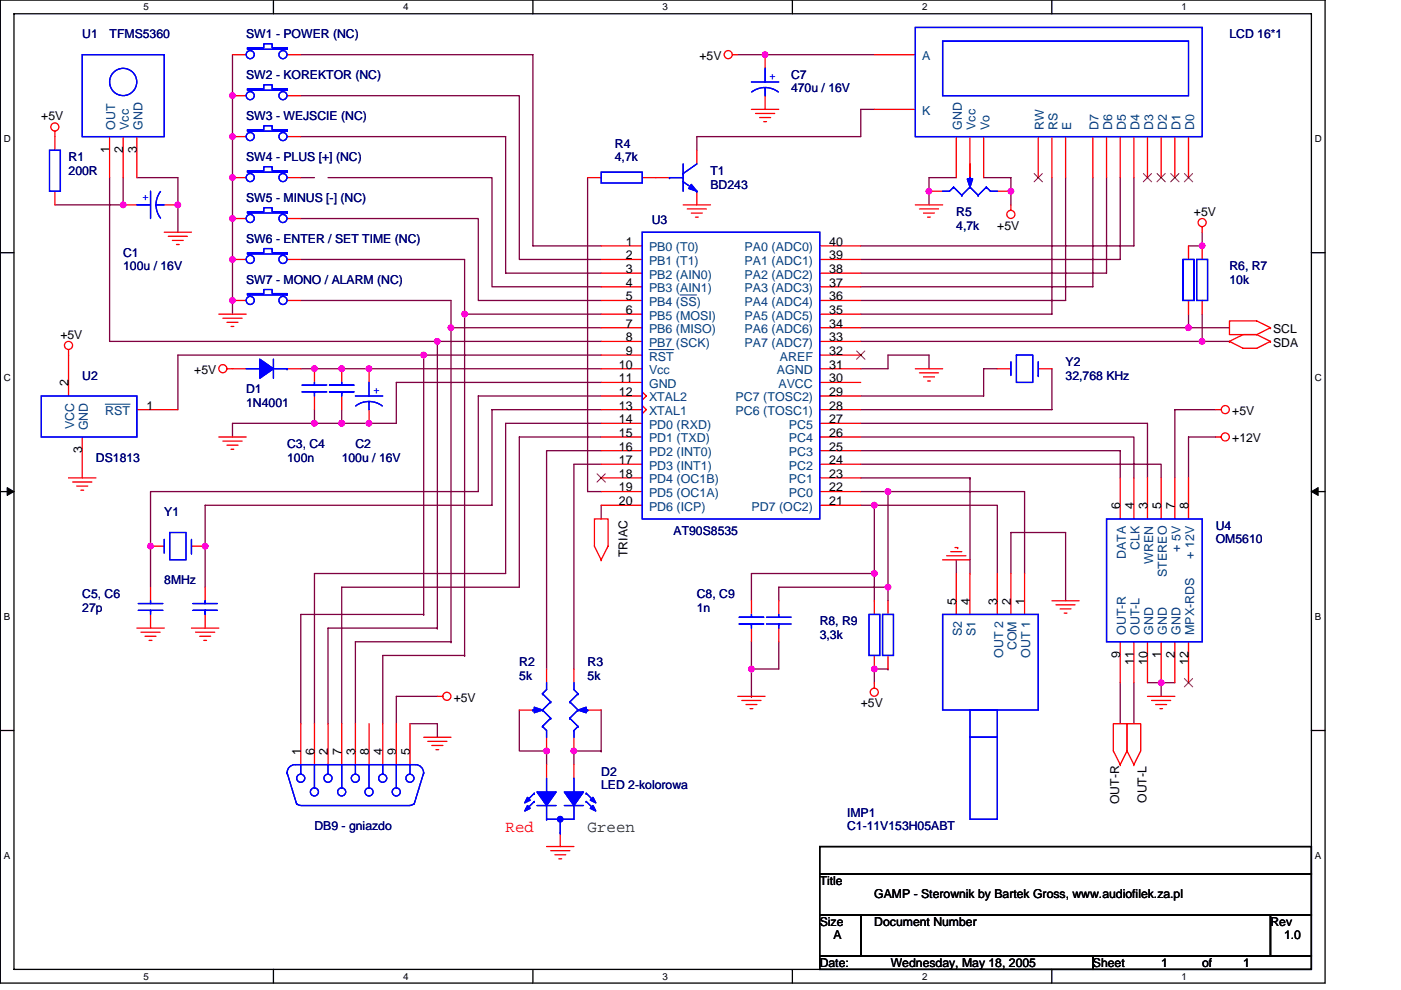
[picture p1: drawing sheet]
<svg xmlns="http://www.w3.org/2000/svg" width="297mm" height="210mm" viewBox="0 0 297 210" stroke-linecap="round" stroke-linejoin="round" font-family="sans-serif">
<path d="M.1 0h280.8v208.5h-280.8zM3 2.9h275v202.7h-275z" fill="none" stroke="#000" stroke-width=".28"/>
<g fill="#fff">
<path d="M30.5 .3h1.1v2.3h-1.1z"/>
<path d="M30.5 205.9h1.1v2.3h-1.1z"/>
</g>
<path d="M58 0v2.9M58 205.6v2.9" fill="none" stroke="#000" stroke-width=".28"/>
<g fill="#fff">
<path d="M85.5 .3h1.1v2.3h-1.1z"/>
<path d="M85.5 205.9h1.1v2.3h-1.1z"/>
</g>
<path d="M113 0v2.9M113 205.6v2.9" fill="none" stroke="#000" stroke-width=".28"/>
<g fill="#fff">
<path d="M140.5 .3h1.1v2.3h-1.1z"/>
<path d="M140.5 205.9h1.1v2.3h-1.1z"/>
</g>
<path d="M168 0v2.9M168 205.6v2.9" fill="none" stroke="#000" stroke-width=".28"/>
<g fill="#fff">
<path d="M195.5 .3h1.2v2.3h-1.2z"/>
<path d="M195.5 205.9h1.2v2.3h-1.2z"/>
</g>
<path d="M223 0v2.9M223 205.6v2.9" fill="none" stroke="#000" stroke-width=".28"/>
<g fill="#fff">
<path d="M250.5 .3h1.2v2.3h-1.2z"/>
<path d="M250.5 205.9h1.2v2.3h-1.2z"/>
<path d="M.8 28.3h1.5v2.3h-1.5z"/>
<path d="M278.8 28.3h1.5v2.3h-1.5z"/>
<path d="M.8 78.9h1.5v2.3h-1.5z"/>
<path d="M278.8 78.9h1.5v2.3h-1.5z"/>
</g>
<path d="M.1 53.6h2.9M278 53.6h2.9" fill="none" stroke="#000" stroke-width=".28"/>
<g fill="#fff">
<path d="M.8 129.6h1.4v2.3h-1.4z"/>
<path d="M278.8 129.6h1.4v2.3h-1.4z"/>
</g>
<path d="M.1 104.3h2.9M278 104.3h2.9" fill="none" stroke="#000" stroke-width=".28"/>
<path d="M1.5 103.4l1.5 .9-1.5 .8zM278 104.3l1.5-.9v1.7z" fill="#000" stroke="#000" stroke-width=".21"/>
<g fill="#fff">
<path d="M.8 180.3h1.4v2.3h-1.4z"/>
<path d="M278.8 180.3h1.4v2.3h-1.4z"/>
</g>
<path d="M.1 154.9h2.9M278 154.9h2.9M173.8 179.6h104.2v5.7h-104.2zM173.8 194h8.7v8.7h-8.7zM173.8 185.3h104.2v8.7h-104.2zM182.5 194h86.9v8.7h-86.9zM269.4 194h8.6v8.7h-8.6zM173.8 202.7h57.9v2.9h-57.9zM231.7 202.7h46.3v2.9h-46.3z" fill="none" stroke="#000" stroke-width=".28"/>
<g fill="none" stroke="#800040" stroke-width=".28">
<path d="M49.3 11.6v52.1M63.8 11.6h49.2v40.6h14.5M156.4 11.6h5.8M162.2 11.6h.1M162.2 11.6h23.2M23.2 37.7v34.7h69.5M26.1 37.7v5.8M29 37.7h8.7v5.8M49.3 20.3h.1M49.3 29h.1M49.3 37.7h.1M63.8 20.3h46.3v34.7h17.4"/>
<path d="M63.8 29h43.4v28.9h20.3M63.8 37.7h2.9M69.6 37.7h34.7v23.1h23.2M124.6 37.7v66.6h2.9M185.4 23.2h-2.9v5.8h-34.8v2.9M202.8 37.7h-5.8v2.9M205.7 34.8v2.9M208.6 37.7h5.7v2.9M223 37.7v28.9h-40.5M225.9 37.7v26h-43.4M231.7 37.7v23.1h-49.2M234.6 37.7v20.2h-52.1"/>
<path d="M237.5 37.7v17.3h-55M240.4 37.7v14.5h-57.9M11.6 43.5h14.5M26.1 43.5h.1M37.7 43.5v5.8M37.7 43.5h.1M49.3 55h.1M49.3 46.4h.1M63.8 46.4h37.6v17.3h26.1M63.8 55h34.7v11.6M197 40.6h.1M197 40.6v2.9"/>
<path d="M214.3 40.6h.1M214.3 40.6v2.9M252 52.2h2.9M254.9 52.2h.1M254.9 49.3v2.9M49.3 63.7h.1M49.3 63.7v2.9M63.8 63.7h31.8v5.8M63.8 78.2h2.9M66.7 78.2h.1M66.7 78.2h11.5M78.2 78.2h.1"/>
<path d="M78.2 78.2h49.3M89.8 75.3h-52.1v11.6M89.8 75.3h37.7M89.8 75.3v55M92.7 72.4h34.8M92.7 72.4v60.8M95.6 69.5h31.9M95.6 69.5v66.6M98.5 66.6h29M98.5 66.6v72.4M182.5 78.2h5.8v-2.9h8.7v2.9M182.5 72.4h72.4"/>
<path d="M182.5 69.5h69.5M211.5 78.2h-2.9v5.8h-26.1M223 78.2v8.7h-40.5M252 69.5h.1M252 66.6v2.9M252 69.5h8.7M254.9 72.4h.1M254.9 66.6v5.8h5.8M66.7 86.9v2.9M66.7 89.8h.1M72.5 86.9v2.9M72.5 89.8h.1"/>
<path d="M78.2 89.8h.1M78.2 89.8h-28.9v2.9M127.5 81.1h-43.5v8.7h-5.8M127.5 84h-26.1v20.3h-69.5v11.5M127.5 86.9h-23.2v20.3h-60.8v8.6M127.5 89.8h-20.3v31.8h-40.5v31.9M127.5 92.7h-17.4v31.8h-37.6v29M127.5 98.5h-5.8v43.4M127.5 95.6h-11.6v46.3M182.5 89.8h60.8v11.6M182.5 95.6h55v5.8M182.5 92.7h57.9v8.7"/>
<path d="M182.5 98.5h63.7v2.9M257.8 86.9h-8.7v14.5M257.8 92.7h-5.8v8.7M31.9 115.8h.1M31.9 115.8v8.7M43.5 115.8h.1M43.5 115.8v8.7M127.5 107.2v2.9M182.5 101.4h23.2M182.5 104.3h5.8M182.5 107.2h2.9M185.4 107.2h26.1v14.4"/>
<path d="M185.4 107.2h.1M185.4 107.2v14.4M188.3 104.3h28.9v17.3M188.3 104.3h.1M188.3 104.3v20.2M202.8 118.7v2.9M205.7 101.4h.1M205.7 101.4v20.2M89.8 130.3h.1M89.8 130.3h-26v23.2M92.7 133.2h-23.1v20.3M92.7 133.2h.1"/>
<path d="M95.6 136.1h.1M95.6 136.1h-20.2v17.4M98.5 139h.1M98.5 139h-17.4v14.5M159.3 136.1v5.8M165.1 136.1v5.8h-5.8M165.1 127.4v-2.9h23.2v2.9M185.4 121.6h-26.1v5.8M185.4 121.6h.1M185.4 121.6v5.8M214.3 121.6v-8.7h11.6v14.5M86.9 153.5h5.8v2.9"/>
<path d="M92.7 147.7h-8.7v5.8M110.1 150.6v8.7h5.8M115.9 159.3h.1M115.9 159.3v2.9M127.5 159.3h.1M127.5 150.6v8.7M127.5 159.3h-5.8v2.9M159.3 147.7h.1M159.3 141.9v5.8M188.3 141.9h.1M188.3 141.9h-2.9v2.9M237.5 144.8v8.7"/>
<path d="M240.4 144.8v8.7M243.3 144.8h2.9M246.2 144.8h2.9M246.2 144.8h.1M246.2 144.8v2.9"/>
</g>
<g fill="#f0f" stroke="#f0f" stroke-width=".28">
<circle cx="49.3" cy="20.3" r=".57"/>
<circle cx="49.3" cy="63.7" r=".57"/>
<circle cx="26.1" cy="43.5" r=".57"/>
<circle cx="66.7" cy="78.2" r=".57"/>
<circle cx="72.5" cy="78.2" r=".57"/>
<circle cx="78.2" cy="78.2" r=".57"/>
<circle cx="72.5" cy="89.8" r=".57"/>
<circle cx="78.2" cy="89.8" r=".57"/>
<circle cx="31.9" cy="115.8" r=".57"/>
<circle cx="43.5" cy="115.8" r=".57"/>
<circle cx="98.5" cy="66.6" r=".57"/>
<circle cx="95.6" cy="69.5" r=".57"/>
<circle cx="89.8" cy="75.3" r=".57"/>
<circle cx="92.7" cy="72.4" r=".57"/>
<circle cx="121.7" cy="159.3" r=".57"/>
<circle cx="115.9" cy="159.3" r=".57"/>
<circle cx="162.2" cy="11.6" r=".57"/>
<circle cx="214.3" cy="40.6" r=".57"/>
<circle cx="197" cy="40.6" r=".57"/>
<circle cx="254.9" cy="72.4" r=".57"/>
<circle cx="252" cy="69.5" r=".57"/>
<circle cx="254.9" cy="52.1" r=".57"/>
<circle cx="49.3" cy="55" r=".57"/>
<circle cx="66.7" cy="89.8" r=".57"/>
<circle cx="49.3" cy="29" r=".57"/>
<circle cx="49.3" cy="46.3" r=".57"/>
<circle cx="37.7" cy="43.5" r=".57"/>
<circle cx="49.3" cy="37.7" r=".57"/>
<circle cx="246.2" cy="144.8" r=".57"/>
<circle cx="185.4" cy="141.9" r=".57"/>
<circle cx="159.3" cy="141.9" r=".57"/>
<circle cx="185.4" cy="121.6" r=".57"/>
<circle cx="185.4" cy="107.1" r=".57"/>
<circle cx="188.3" cy="124.5" r=".57"/>
<circle cx="188.3" cy="104.3" r=".57"/>
</g>
<g fill="none" stroke="#f00" stroke-width=".28">
<path d="M49.3 11.6h2.9M60.9 11.6h2.9M155.3 11.6h1.1M162.2 11.6v2.9M185.4 11.6h8.7M11.6 27.8v4.1M23.2 29v8.7M26.1 29v8.7M29 29v8.7M49.3 37.7h2.9M49.3 20.3h2.9M49.3 29h2.9"/>
<path d="M60.9 37.7h2.9M60.9 20.3h2.9M60.9 29h2.9M124.6 37.7h2.9M136.2 37.7h5.7M147.7 31.9v2.9M159.3 23.2h5.8M160.2 24.1h4.1M161.1 24.9h2.3M161.9 25.8h.6M162.2 20.3v2.9M185.4 23.2h8.7"/>
<path d="M202.8 29v8.7M205.7 29v8.7M208.6 29v8.7M220.1 29v8.7M223 29v8.7M225.9 29v8.7M231.7 29v8.7M234.6 29v8.7M237.5 29v8.7M240.4 29v8.7M243.3 29v8.7M246.2 29v8.7"/>
<path d="M249.1 29v8.7M252 29v8.7M11.6 40.6v2.9M26.1 43.5h2.9M34.8 49.3h5.8M34.8 43.5h2.9M35.7 50.1h4M36.6 51h2.3M37.4 51.9h.6M49.3 46.4h2.9M49.3 55h2.9M60.9 46.4h2.9"/>
<path d="M60.9 55h2.9M127.5 55h8.7M127.5 52.2h8.7M127.5 57.9h8.7M144.8 43.5h5.8M145.7 44.3h4.1M146.6 45.2h2.3M147.4 46.1h.6M147.7 40.6v2.9M173.8 55h8.7M173.8 52.2h8.7M173.8 57.9h8.7"/>
<path d="M194.1 43.5h5.8M194.9 44.3h4.1M195.8 45.2h2.3M196.7 46.1h.5M197 40.6h2.9M211.5 40.6h2.8M214.3 43.5v1.1M252 52.2v2.8M254.9 48.1v1.2M254.9 52.2v2.8M14.5 74.1v9.9M46.4 66.6h5.8"/>
<path d="M47.3 67.5h4M48.1 68.4h2.4M48.1 78.2h4.1M49 69.2h.6M49.3 63.7h2.9M60.9 63.7h2.9M60.9 78.2h2.9M66.7 78.2v2.9M72.5 78.2v2.9M78.2 78.2v2.9M127.5 63.7h8.7M127.5 78.2h8.7"/>
<path d="M127.5 60.8h8.7M127.5 66.6h8.7M127.5 69.5h8.7M127.5 72.4h8.7M127.5 75.3h8.7M173.8 63.7h8.7M173.8 78.2h8.7M173.8 60.8h8.7M173.8 66.6h8.7M173.8 69.5h8.7M173.8 72.4h8.7M173.8 75.3h8.7"/>
<path d="M194.1 78.2h5.8M194.9 79.1h4.1M195.8 79.9h2.3M211.5 78.2h2.8M220.1 78.2h2.9M252 63.7v2.9M254.9 63.7v2.9M260.7 72.4l2.9 1.5h2.9l2.9-1.5M260.7 72.4h.1M266.5 71h-2.9l-2.9 1.4M266.5 71l2.9 1.4M269.4 72.4h.1"/>
<path d="M269.4 69.5l-2.9-1.4h-5.8v2.9h5.8M269.4 69.5h.1M269.4 69.5l-2.9 1.5M17.4 92.7v8.7M29 86.9h8.7M46.4 92.7h5.8M47.3 93.6h4M48.1 94.4h2.4M49 95.3h.6M66.7 84v2.9M72.5 84v2.9M78.2 86.9v2.9"/>
<path d="M127.5 86.9h8.7M127.5 81.1h8.7M127.5 84h8.7M127.5 89.8h8.7M127.5 92.7h8.7M127.5 95.6h8.7M127.5 98.5h8.7M136.2 83.1l.8 .9-.8 .9M136.2 86l.8 .9-.8 .9M173.8 86.9h8.7M173.8 81.1h8.7M173.8 84h8.7"/>
<path d="M173.8 89.8h8.7M173.8 92.7h8.7M173.8 95.6h8.7M173.8 98.5h8.7M196.7 80.8h.5M257.8 92.7h1.1M257.8 86.9h1.1M14.5 101.4h5.8M15.4 102.2h4.1M16.3 103.1h2.3M17.1 104h.6M31.9 115.8h2.9"/>
<path d="M40.6 115.8h2.9M126 110.1h2.9v5.7l-1.4 2.9-1.5-2.9zM127.5 118.7h.1M127.5 101.4h8.7M127.5 104.3h8.7M127.5 107.2h8.7M173.8 101.4h8.7M173.8 104.3h8.7M173.8 107.2h8.7M199.9 118.7h5.8M200.7 117.9h4.1M201.6 117h2.3"/>
<path d="M202.5 116.1h.5M203 116.1h.1M237.5 101.4v8.7M240.4 101.4v8.7M243.3 101.4v8.7M246.2 101.4v8.7M249.1 101.4v8.7M252 101.4v8.7M29 133.2h5.8M29.9 134.1h4M30.8 135h2.3M31.6 135.8h.6"/>
<path d="M31.9 124.5v2.9M31.9 130.3v2.9M40.6 133.2h5.8M41.5 134.1h4M42.3 135h2.4M43.2 135.8h.6M43.5 124.5v2.9M43.5 130.3v2.9M159.3 127.4v2.9M159.3 133.2v2.9M165.1 127.4v2.9M165.1 133.2v2.9"/>
<path d="M185.4 127.4v2.9M185.4 139v2.9M188.3 127.4v2.9M188.3 139v2.9M202.8 121.6v8.7M205.7 121.6v8.7M211.5 121.6v8.7M214.3 121.6v8.7M217.2 121.6v8.7M223 127.4h5.8M223.9 128.3h4M224.8 129.2h2.3"/>
<path d="M225.6 130h.6M237.5 136.1v8.7M240.4 136.1v8.7M243.3 136.1v8.7M246.2 136.1v8.7M249.1 136.1v8.7M252 136.1v8.7M63.8 153.5v8.7M66.7 153.5v8.7M69.6 153.5v8.7M72.5 153.5v8.7M75.4 153.5v8.7"/>
<path d="M78.2 153.5v8.7M81.1 153.5v8.7M84 153.5v8.7M86.9 153.5v8.7M89.8 156.4h5.8M90.7 157.2h4.1M91.6 158.1h2.3M92.4 159h.6M92.7 147.7h1.2M110.1 150.6h2.9M115.9 141.9v2.9M115.9 156.4v2.9"/>
<path d="M121.7 141.9v2.9M121.7 156.4v2.9M124.6 150.6h2.9M156.4 147.7h5.8M157.3 148.6h4.1M158.2 149.4h2.3M159 150.3h.6M185.4 144.8v1.2M238.9 159.3v-5.8h-2.9v5.8l1.5 2.9M238.9 159.3v-5.8h2.9v5.8l-1.4 2.9M238.9 159.3l-1.4 2.9M238.9 159.3l1.5 2.9"/>
<path d="M243.3 147.7h5.8M244.2 148.6h4M245 149.4h2.4M245.9 150.3h.6M115.9 179.6h5.8M115.9 162.2v2.9M118.8 176.7v2.9M121.7 162.2v2.9M237.5 162.2h.1M240.4 162.2h.1M116.8 180.4h4M117.6 181.3h2.3"/>
<path d="M118.5 182.2h.6"/>
<circle cx="154.4" cy="11.6" r=".86"/>
<circle cx="11.6" cy="26.9" r=".86"/>
<circle cx="214.3" cy="45.5" r=".86"/>
<circle cx="254.9" cy="47.2" r=".86"/>
<circle cx="14.5" cy="73.3" r=".86"/>
<circle cx="47.3" cy="78.2" r=".86"/>
<circle cx="259.8" cy="92.7" r=".86"/>
<circle cx="259.8" cy="86.9" r=".86"/>
<circle cx="94.8" cy="147.7" r=".86"/>
<circle cx="185.4" cy="146.8" r=".86"/>
</g>
<g fill="none" stroke="#00f" stroke-width=".28">
<path d="M17.4 11.6h17.4v17.4h-17.4zM52.5 10.2h3.4v-.9h1.8v.9h3.2v.3h-8.4zM52.5 18.8h3.4v-.8h1.8v.8h3.2v.3h-8.4zM60.9 10.2h.1M60.9 18.8h.1M159.3 17.4h5.8M162.2 18.6l1.5 .2 1.3 .7M162.2 18.6l-1.5 .2-1.3 .7M162.2 18.6v1.7M162.2 14.5v2.9M194.1 5.8h60.8v23.2h-60.8zM199.9 8.7h52.1v11.6h-52.1z"/>
<path d="M10.5 31.9h2.3v8.7h-2.3zM52.5 36.2h3.4v-.9h1.8v.9h3.2v.3h-8.4zM52.5 27.5h3.4v-.8h1.8v.8h3.2v.3h-8.4zM60.9 36.2h.1M60.9 27.5h.1M127.5 36.5h8.7v2.3h-8.7zM141.9 37.7h.1M141.9 37.7h2.9M144.8 36.8h.1M144.8 34.8v5.8M144.8 38.5l2.9 2.1M147.7 34.8l-2.9 2"/>
<path d="M202.2 39.7l-.9 .9h-1.4M202.2 39.7h.1M202.2 39.7l1.7 1.7M205.7 39.7h.1M205.7 37.7h.1M205.7 39.7l-1.8 1.7M205.7 39.7l1.7 1.7M205.7 37.7v.5M209.1 39.7h.1M209.1 39.7l.9 .9h1.5M209.1 39.7l-1.7 1.7M29 43.5h2.9"/>
<path d="M31.9 40.6v5.8M33.1 43.5h1.7M34 40.6a4.6 4.6 0 0 0 0 5.6M52.5 44.9h3.4v-.9h1.8v.9h3.2v.3h-8.4zM52.5 53.6h3.4v-.9h1.8v.9h3.2v.3h-8.4zM60.9 44.9h.1M60.9 53.6h.1M136.2 49.3h37.6v60.8h-37.6zM147.7 40.6h.1M203.9 41.4h.1M207.4 41.4h.1M250.8 55h2.4v8.7h-2.4z"/>
<path d="M253.7 55h2.3v8.7h-2.3zM52.2 78.2h2.9M52.5 62.3h3.4v-.9h1.8v.9h3.2v.3h-8.4zM58 76.2v4M58 78.2h2.9M60.9 62.3h.1M60.9 78.2h.1M214.3 76.8v2.9M215.5 75.3h3.5v5.8h-3.5zM220.1 79.7h.1M220.1 76.8v2.9M8.8 84h20.2v8.7h-20.2z"/>
<path d="M64 83.1h5.3M64 81.7h5.3M66.7 81.1v.6M66.7 83.1h.1M66.7 83.1v.9M69.8 83.1h5.3M69.8 81.7h5.3M72.5 81.1v.6M72.5 83.1v.9zM72.5 83.1h.1M75.4 84h5.7M78.2 85.2l1.5 .2 1.3 .7"/>
<path d="M78.2 85.2l-1.5 .2-1.3 .7M78.2 85.2v1.7M78.2 81.1v2.9M34.8 114.4v2.9M36 112.9h3.5v5.8h-3.5zM40.6 117.3h.1M40.6 114.4v2.9M234.6 110.1h20.3v26h-20.3zM29.3 129.5h5.2M29.3 128h5.2M31.9 127.4v.6M31.9 129.5h.1"/>
<path d="M31.9 129.5v.8M40.9 129.5h5.2M40.9 128h5.2M43.5 127.4v.6M43.5 129.5v.8zM43.5 129.5h.1M156.7 132.4h5.2M156.7 130.9h5.2M159.3 130.3v.6M159.3 132.4v.8zM159.3 132.4h.1M162.5 132.4h5.2"/>
<path d="M162.5 130.9h5.2M165.1 130.3v.6M165.1 132.4h.1M165.1 132.4v.8M184.2 130.3h2.3v8.7h-2.3zM187.1 130.3h2.3v8.7h-2.3zM199.9 130.3h20.2v20.3h-20.2zM113 150.6h.1M113 150.6h.6M115 154.1l.9 .8v1.5M115 154.1h.1M115 150.6h.1"/>
<path d="M115 147.1h.1M115 150.6l1.8 1.7M115 147.1l1.8 1.8M115.9 144.8v1.5l-.9 .8M116.8 152.3h.1M116.8 148.9h.1M116.8 152.3l-1.8 1.8M116.8 148.9l-1.8 1.7M120.8 148.9h.1M120.8 152.3h.1M120.8 148.9l1.8 1.7M120.8 152.3l1.8 1.8"/>
<path d="M121.7 144.8v1.5l.9 .8M122.6 147.1h.1M122.6 150.6h.1M122.6 154.1h.1M122.6 154.1l-.9 .8v1.5M122.6 147.1l-1.8 1.8M122.6 150.6l-1.8 1.7M124 150.6h.6M124.6 150.6h.1M205.7 150.6h5.8v5.8h-5.8zM205.7 156.4h5.8v17.4h-5.8zM60.9 163.9a1.71 1.71 0 0 1 1.7-1.7h25.5a1.73 1.73 0 0 1 1.7 1.7"/>
<path d="M60.9 163.9h.1M60.9 163.9l2 6.7M62.9 170.5l.9 .4h23.1l.8-.4M63.8 162.2v2M66.7 162.2v4.9M69.6 162.2v2M72.5 162.2v4.9M75.4 162.2v2M78.2 162.2v4.9M81.1 162.2v2M84 162.2v4.9M86.9 162.2v2"/>
<path d="M89.8 163.9h.1M89.8 163.9l-2 6.7M113.3 170h.1M113.3 168.3h.1M113.3 170l-1.8 1.7M113.3 168.3l-1.8 1.7M113.9 170.9h4M115.9 173.8h.1M115.9 165.1v8.7M118.8 176.7h.1M118.8 173.8v2.9M119.7 170.9h4"/>
<path d="M121.7 165.1v8.7h-5.8M124.3 170h.1M124.3 168.3h.1M124.3 170l1.7 1.7M124.3 168.3l1.7 1.7"/>
<circle cx="26.1" cy="17.4" r="2.88"/>
<circle cx="53.1" cy="11.6" r=".86"/>
<circle cx="60" cy="11.6" r=".86"/>
<circle cx="53.1" cy="37.7" r=".86"/>
<circle cx="53.1" cy="29" r=".86"/>
<circle cx="53.1" cy="20.3" r=".86"/>
<circle cx="60" cy="37.7" r=".86"/>
<circle cx="60" cy="29" r=".86"/>
<circle cx="60" cy="20.3" r=".86"/>
<circle cx="53.1" cy="55" r=".86"/>
<circle cx="53.1" cy="46.3" r=".86"/>
<circle cx="60" cy="55" r=".86"/>
<circle cx="60" cy="46.3" r=".86"/>
<circle cx="53.1" cy="63.7" r=".86"/>
<circle cx="60" cy="63.7" r=".86"/>
<circle cx="63.8" cy="165.1" r=".86"/>
<circle cx="66.7" cy="168" r=".86"/>
<circle cx="69.5" cy="165.1" r=".86"/>
<circle cx="72.4" cy="168" r=".86"/>
<circle cx="75.3" cy="165.1" r=".86"/>
<circle cx="78.2" cy="168" r=".86"/>
<circle cx="81.1" cy="165.1" r=".86"/>
<circle cx="84" cy="168" r=".86"/>
<circle cx="86.9" cy="165.1" r=".86"/>
</g>
<g fill="#00f" stroke="#00f" stroke-width=".28">
<path d="M146.6 39.1l1.1 1.5-1.7-.6z" fill-rule="evenodd"/>
<path d="M146.6 39.1l1.1 1.5-1.7-.6z" fill-rule="evenodd"/>
<path d="M122.6 150.6l1.7-.6v1.2z" fill-rule="evenodd"/>
<path d="M122.6 150.6l1.7-.6v1.2z" fill-rule="evenodd"/>
<path d="M55.1 76.2l2.9 2-2.9 2z" fill-rule="evenodd"/>
<path d="M55.1 76.2l2.9 2-2.9 2z" fill-rule="evenodd"/>
<path d="M119.7 168h4l-2 2.9z" fill-rule="evenodd"/>
<path d="M125.7 170.9l.6 1.1-1.1-.6z" fill-rule="evenodd"/>
<path d="M125.7 169.1l.6 1.2-1.1-.6z" fill-rule="evenodd"/>
<path d="M113.9 168h4l-2 2.9z" fill-rule="evenodd"/>
<path d="M111.8 170.9l.6 .5-1.2 .6z" fill-rule="evenodd"/>
<path d="M111.8 169.1l.6 .6-1.2 .6z" fill-rule="evenodd"/>
<path d="M119.7 168h4l-2 2.9z" fill-rule="evenodd"/>
<path d="M125.7 170.9l.6 1.1-1.1-.6z" fill-rule="evenodd"/>
<path d="M125.7 169.1l.6 1.2-1.1-.6z" fill-rule="evenodd"/>
<path d="M113.9 168h4l-2 2.9z" fill-rule="evenodd"/>
<path d="M111.8 170.9l.6 .5-1.2 .6z" fill-rule="evenodd"/>
<path d="M111.8 169.1l.6 .6-1.2 .6z" fill-rule="evenodd"/>
<path d="M205.1 38h1.1l-.5 1.7z" fill-rule="evenodd"/>
<path d="M205.1 38h1.1l-.5 1.7z" fill-rule="evenodd"/>
<path d="M113.3 150l1.7 .6-1.7 .6z" fill-rule="evenodd"/>
<path d="M113.3 150l1.7 .6-1.7 .6z" fill-rule="evenodd"/>
<circle cx="118.8" cy="173.8" r=".57"/>
</g>
<g fill="none" stroke="#804000" stroke-width=".21">
<path d="M219.3 36.8l1.7 1.8M221 36.8l-1.8 1.8M242.4 36.8l1.8 1.8M244.2 36.8l-1.8 1.8M245.3 36.8l1.8 1.8M247.1 36.8l-1.8 1.8M248.2 36.8l1.8 1.8M250 36.8l-1.8 1.8M251.1 36.8l1.8 1.8M252.9 36.8l-1.8 1.8M181.6 74.4l1.8 1.8M183.4 74.4l-1.8 1.8"/>
<path d="M126.6 100.5l1.8 1.8M128.3 100.5l-1.7 1.8M251.1 143.9l1.8 1.8M252.9 143.9l-1.8 1.8"/>
</g>
<path d="M137.6 74.1h5.3M144.2 62.6h3.5M22.3 85.7h5.3" fill="none" stroke="#004080" stroke-width=".21"/>
<text font-size="3.5" fill="#f00" x="107.2" y="176.5">Red</text>
<text font-size="3.5" fill="#008000" x="124.6" y="176.5">Green</text>
<g font-size="2.6" fill="#000080">
<text x="17.4" y="8.1">U1</text>
<text x="23.2" y="8.1">TFMS5360</text>
<text x="52.2" y="8.1">SW1 - POWER (NC)</text>
<text x="260.7" y="8.1">LCD 16*1</text>
<text x="52.2" y="16.8">SW2 - KOREKTOR (NC)</text>
<text x="167.7" y="16.8">C7</text>
<text x="167.7" y="19.4">470u / 16V</text>
<text x="52.2" y="25.5">SW3 - WEJSCIE (NC)</text>
<text x="14.5" y="34.2">R1</text>
<text x="52.2" y="34.2">SW4 - PLUS [+] (NC)</text>
<text x="130.4" y="31.3">R4</text>
<text x="130.4" y="34.2">4,7k</text>
<text x="14.5" y="37.1">200R</text>
<text x="150.6" y="37.1">T1</text>
<text x="150.6" y="40">BD243</text>
<text x="52.2" y="42.9">SW5 - MINUS [-] (NC)</text>
<text x="138.2" y="47.5">U3</text>
<text x="202.8" y="45.8">R5</text>
<text x="52.2" y="51.6">SW6 - ENTER / SET TIME (NC)</text>
<text x="202.8" y="48.7">4,7k</text>
<text x="26.1" y="54.5">C1</text>
<text x="26.1" y="57.4">100u / 16V</text>
<text x="260.7" y="57.4">R6, R7</text>
<text x="52.2" y="60.3">SW7 - MONO / ALARM (NC)</text>
<text x="260.7" y="60.3">10k</text>
<text x="225.9" y="77.6">Y2</text>
<text x="17.4" y="80.5">U2</text>
<text x="52.2" y="83.4">D1</text>
<text x="225.9" y="80.5">32,768 KHz</text>
<text x="52.2" y="86.3">1N4001</text>
<text x="60.9" y="95">C3, C4</text>
<text x="75.3" y="95">C2</text>
<text x="20.3" y="97.9">DS1813</text>
<text x="60.9" y="97.9">100n</text>
<text x="72.5" y="97.9">100u / 16V</text>
<text x="34.8" y="109.5">Y1</text>
<text x="142.8" y="113.5">AT90S8535</text>
<text x="257.8" y="112.4">U4</text>
<text x="257.8" y="115.3">OM5610</text>
<text x="34.8" y="124">8MHz</text>
<text x="17.4" y="126.9">C5, C6</text>
<text x="17.4" y="129.8">27p</text>
<text x="147.7" y="126.9">C8, C9</text>
<text x="147.7" y="129.8">1n</text>
<text x="173.8" y="132.7">R8, R9</text>
<text x="173.8" y="135.6">3,3k</text>
<text x="110.1" y="141.4">R2</text>
<text x="124.6" y="141.4">R3</text>
<text x="110.1" y="144.2">5k</text>
<text x="124.6" y="144.2">5k</text>
<text x="127.5" y="164.5">D2</text>
<text x="127.5" y="167.4">LED 2-kolorowa</text>
<text x="179.6" y="173.2">IMP1</text>
<text x="66.7" y="176.1">DB9 - gniazdo</text>
<text x="179.6" y="176.1">C1-11V153H05ABT</text>
</g>
<g font-size="2.6">
<text x="148.3" y="12.8">+5V</text>
<text x="8.8" y="25.5">+5V</text>
<text x="23.2" y="32.5" transform="rotate(-90 23.2 32.5)">1</text>
<text x="26.1" y="32.5" transform="rotate(-90 26.1 32.5)">2</text>
<text x="29" y="32.5" transform="rotate(-90 29 32.5)">3</text>
<text x="253.1" y="45.8">+5V</text>
<text x="132.7" y="52.1">1</text>
<text x="175.8" y="52.1">40</text>
<text x="211.5" y="48.7">+5V</text>
<text x="132.7" y="55">2</text>
<text x="132.7" y="57.9">3</text>
<text x="175.8" y="57.9">38</text>
<text x="175.8" y="55">39</text>
<text x="132.7" y="60.8">4</text>
<text x="132.7" y="63.7">5</text>
<text x="175.8" y="63.7">36</text>
<text x="175.8" y="60.8">37</text>
<text x="12.8" y="71.8">+5V</text>
<text x="132.7" y="66.6">6</text>
<text x="132.7" y="69.5">7</text>
<text x="175.8" y="69.5">34</text>
<text x="175.8" y="66.6">35</text>
<text x="269.9" y="70.7">SCL</text>
<text x="132.7" y="72.4">8</text>
<text x="132.7" y="75.3">9</text>
<text x="175.8" y="72.4">33</text>
<text x="175.8" y="75.3">32</text>
<text x="269.9" y="73.6">SDA</text>
<text x="14.5" y="82" transform="rotate(-90 14.5 82)">2</text>
<text x="41.2" y="79.4">+5V</text>
<text x="131.2" y="78.2">10</text>
<text x="131.2" y="81.1">11</text>
<text x="131.2" y="84">12</text>
<text x="175.8" y="81.1">30</text>
<text x="175.8" y="78.2">31</text>
<text x="175.8" y="84">29</text>
<text x="31" y="86.9">1</text>
<text x="131.2" y="86.9">13</text>
<text x="131.2" y="89.8">14</text>
<text x="175.8" y="86.9">28</text>
<text x="175.8" y="89.8">27</text>
<text x="261.3" y="88.1">+5V</text>
<text x="131.2" y="92.7">15</text>
<text x="131.2" y="95.6">16</text>
<text x="175.8" y="95.6">25</text>
<text x="175.8" y="92.7">26</text>
<text x="261.3" y="93.9">+12V</text>
<text x="17.4" y="96.2" transform="rotate(-90 17.4 96.2)">3</text>
<text x="131.2" y="98.4">17</text>
<text x="131.2" y="101.3">18</text>
<text x="175.8" y="101.3">23</text>
<text x="175.8" y="98.4">24</text>
<text x="131.2" y="104.2">19</text>
<text x="131.2" y="107.1">20</text>
<text x="175.8" y="107.1">21</text>
<text x="175.8" y="104.2">22</text>
<text x="237.5" y="108" transform="rotate(-90 237.5 108)">6</text>
<text x="240.4" y="108" transform="rotate(-90 240.4 108)">4</text>
<text x="243.3" y="108" transform="rotate(-90 243.3 108)">3</text>
<text x="246.2" y="108" transform="rotate(-90 246.2 108)">5</text>
<text x="249.1" y="108" transform="rotate(-90 249.1 108)">7</text>
<text x="252" y="108" transform="rotate(-90 252 108)">8</text>
<text x="133.1" y="118.2" transform="rotate(-90 133.1 118.2)">TRIAC</text>
<text x="202.7" y="128.3" transform="rotate(-90 202.7 128.3)">5</text>
<text x="205.6" y="128.3" transform="rotate(-90 205.6 128.3)">4</text>
<text x="211.4" y="128.3" transform="rotate(-90 211.4 128.3)">3</text>
<text x="214.3" y="128.3" transform="rotate(-90 214.3 128.3)">2</text>
<text x="217.2" y="128.3" transform="rotate(-90 217.2 128.3)">1</text>
<text x="237.5" y="139.6" transform="rotate(-90 237.5 139.6)">9</text>
<text x="240.4" y="141.1" transform="rotate(-90 240.4 141.1)">11</text>
<text x="243.3" y="141.1" transform="rotate(-90 243.3 141.1)">10</text>
<text x="246.2" y="139.6" transform="rotate(-90 246.2 139.6)">1</text>
<text x="249.1" y="139.6" transform="rotate(-90 249.1 139.6)">2</text>
<text x="252" y="141.1" transform="rotate(-90 252 141.1)">12</text>
<text x="96.2" y="148.9">+5V</text>
<text x="182.5" y="150">+5V</text>
<text x="63.8" y="160.1" transform="rotate(-90 63.8 160.1)">1</text>
<text x="66.7" y="160.1" transform="rotate(-90 66.7 160.1)">6</text>
<text x="69.5" y="160.1" transform="rotate(-90 69.5 160.1)">2</text>
<text x="72.4" y="160.1" transform="rotate(-90 72.4 160.1)">7</text>
<text x="75.3" y="160.1" transform="rotate(-90 75.3 160.1)">3</text>
<text x="78.2" y="160.1" transform="rotate(-90 78.2 160.1)">8</text>
<text x="81.1" y="160.1" transform="rotate(-90 81.1 160.1)">4</text>
<text x="84" y="160.1" transform="rotate(-90 84 160.1)">9</text>
<text x="86.9" y="160.1" transform="rotate(-90 86.9 160.1)">5</text>
<text x="237.3" y="170.6" transform="rotate(-90 237.3 170.6)">OUT-R</text>
<text x="243.1" y="170.3" transform="rotate(-90 243.1 170.3)">OUT-L</text>
<text x="173.8" y="187.7">Title</text>
<text x="185.4" y="190.6">GAMP - Sterownik by Bartek Gross, www.audiofilek.za.pl</text>
<text x="173.8" y="196.4">Size</text>
<text x="185.4" y="196.4">Document Number</text>
<text x="269.4" y="196.4">Rev</text>
<text x="176.7" y="199.3">A</text>
<text x="272.2" y="199.3">1.0</text>
<text x="173.8" y="205">Date:</text>
<text x="188.9" y="205">Wednesday, May 18, 2005</text>
<text x="231.7" y="205">Sheet</text>
<text x="246.2" y="205">1</text>
<text x="254.9" y="205">of</text>
<text x="263.6" y="205">1</text>
</g>
<g font-size="2.6" fill="#00f">
<text x="163.1" y="16.9">+</text>
<text x="31.5" y="42.6" transform="rotate(-90 31.5 42.6)">+</text>
<text x="79.1" y="83.5">+</text>
</g>
<g font-size="2.6" fill="#004080">
<text x="195.5" y="12.8">A</text>
<text x="24.4" y="27.5" transform="rotate(-90 24.4 27.5)">OUT</text>
<text x="27.3" y="27.5" transform="rotate(-90 27.3 27.5)">Vcc</text>
<text x="30.2" y="27.5" transform="rotate(-90 30.2 27.5)">GND</text>
<text x="195.5" y="24.4">K</text>
<text x="204" y="27.5" transform="rotate(-90 204 27.5)">GND</text>
<text x="206.9" y="27.5" transform="rotate(-90 206.9 27.5)">Vcc</text>
<text x="209.8" y="27.5" transform="rotate(-90 209.8 27.5)">Vo</text>
<text x="221.3" y="27.5" transform="rotate(-90 221.3 27.5)">RW</text>
<text x="224.2" y="27.5" transform="rotate(-90 224.2 27.5)">RS</text>
<text x="227.1" y="27.5" transform="rotate(-90 227.1 27.5)">E</text>
<text x="232.9" y="27.5" transform="rotate(-90 232.9 27.5)">D7</text>
<text x="235.8" y="27.5" transform="rotate(-90 235.8 27.5)">D6</text>
<text x="238.7" y="27.5" transform="rotate(-90 238.7 27.5)">D5</text>
<text x="241.6" y="27.5" transform="rotate(-90 241.6 27.5)">D4</text>
<text x="244.5" y="27.5" transform="rotate(-90 244.5 27.5)">D3</text>
<text x="247.4" y="27.5" transform="rotate(-90 247.4 27.5)">D2</text>
<text x="250.3" y="27.5" transform="rotate(-90 250.3 27.5)">D1</text>
<text x="253.2" y="27.5" transform="rotate(-90 253.2 27.5)">D0</text>
<text x="137.6" y="53.3">PB0 (T0)</text>
<text x="157.9" y="53.3">PA0 (ADC0)</text>
<text x="137.6" y="56.2">PB1 (T1)</text>
<text x="137.6" y="59.1">PB2 (AIN0)</text>
<text x="157.9" y="59.1">PA2 (ADC2)</text>
<text x="157.9" y="56.2">PA1 (ADC1)</text>
<text x="137.6" y="62">PB3 (AIN1)</text>
<text x="137.6" y="64.9">PB4 (SS)</text>
<text x="157.9" y="64.9">PA4 (ADC4)</text>
<text x="157.9" y="62">PA3 (ADC3)</text>
<text x="137.6" y="67.8">PB5 (MOSI)</text>
<text x="137.6" y="70.7">PB6 (MISO)</text>
<text x="157.9" y="70.7">PA6 (ADC6)</text>
<text x="157.9" y="67.8">PA5 (ADC5)</text>
<text x="137.6" y="73.6">PB7 (SCK)</text>
<text x="137.6" y="76.5">RST</text>
<text x="157.9" y="73.6">PA7 (ADC7)</text>
<text x="165.3" y="76.5">AREF</text>
<text x="137.6" y="79.4">Vcc</text>
<text x="137.6" y="82.3">GND</text>
<text x="164.7" y="79.4">AGND</text>
<text x="165" y="82.3">AVCC</text>
<text x="22.3" y="88.1">RST</text>
<text x="137.6" y="85.2">XTAL2</text>
<text x="137.6" y="88.1">XTAL1</text>
<text x="156" y="88.1">PC6 (TOSC1)</text>
<text x="156" y="85.2">PC7 (TOSC2)</text>
<text x="15.7" y="91" transform="rotate(-90 15.7 91)">VCC</text>
<text x="18.6" y="91.2" transform="rotate(-90 18.6 91.2)">GND</text>
<text x="137.6" y="91">PD0 (RXD)</text>
<text x="137.6" y="93.9">PD1 (TXD)</text>
<text x="167.2" y="93.9">PC4</text>
<text x="167.2" y="91">PC5</text>
<text x="137.6" y="96.8">PD2 (INT0)</text>
<text x="137.6" y="99.6">PD3 (INT1)</text>
<text x="167.2" y="99.6">PC2</text>
<text x="167.2" y="96.8">PC3</text>
<text x="137.6" y="102.5">PD4 (OC1B)</text>
<text x="137.6" y="105.4">PD5 (OC1A)</text>
<text x="167.2" y="105.4">PC0</text>
<text x="167.2" y="102.5">PC1</text>
<text x="137.6" y="108.3">PD6 (ICP)</text>
<text x="159.3" y="108.3">PD7 (OC2)</text>
<text x="238.7" y="118.5" transform="rotate(-90 238.7 118.5)">DATA</text>
<text x="241.6" y="116.6" transform="rotate(-90 241.6 116.6)">CLK</text>
<text x="244.5" y="119.6" transform="rotate(-90 244.5 119.6)">WREN</text>
<text x="250.3" y="117" transform="rotate(-90 250.3 117)">+ 5V</text>
<text x="253.2" y="118.5" transform="rotate(-90 253.2 118.5)">+ 12V</text>
<text x="247.4" y="122.3" transform="rotate(-90 247.4 122.3)">STEREO</text>
<text x="204" y="135" transform="rotate(-90 204 135)">S2</text>
<text x="206.9" y="135" transform="rotate(-90 206.9 135)">S1</text>
<text x="215.5" y="137.9" transform="rotate(-90 215.5 137.9)">COM</text>
<text x="238.7" y="134.7" transform="rotate(-90 238.7 134.7)">OUT-R</text>
<text x="241.6" y="134.7" transform="rotate(-90 241.6 134.7)">OUT-L</text>
<text x="244.5" y="134.7" transform="rotate(-90 244.5 134.7)">GND</text>
<text x="247.4" y="134.7" transform="rotate(-90 247.4 134.7)">GND</text>
<text x="250.3" y="134.7" transform="rotate(-90 250.3 134.7)">GND</text>
<text x="253.2" y="134.7" transform="rotate(-90 253.2 134.7)">MPX-RDS</text>
<text x="212.7" y="139.5" transform="rotate(-90 212.7 139.5)">OUT 2</text>
<text x="218.4" y="139.5" transform="rotate(-90 218.4 139.5)">OUT 1</text>
</g>
<g font-size="2.1">
<text x="30.5" y="2.2">5</text>
<text x="85.5" y="2.2">4</text>
<text x="140.5" y="2.2">3</text>
<text x="195.5" y="2.2">2</text>
<text x="250.5" y="2.2">1</text>
<text x=".8" y="30.1">D</text>
<text x="278.8" y="30.1">D</text>
<text x=".8" y="80.8">C</text>
<text x="278.8" y="80.8">C</text>
<text x=".8" y="131.4">B</text>
<text x="278.8" y="131.4">B</text>
<text x=".8" y="182.1">A</text>
<text x="278.8" y="182.1">A</text>
<text x="30.5" y="207.8">5</text>
<text x="85.5" y="207.8">4</text>
<text x="140.5" y="207.8">3</text>
<text x="195.5" y="207.8">2</text>
<text x="250.5" y="207.8">1</text>
</g>
</svg>
